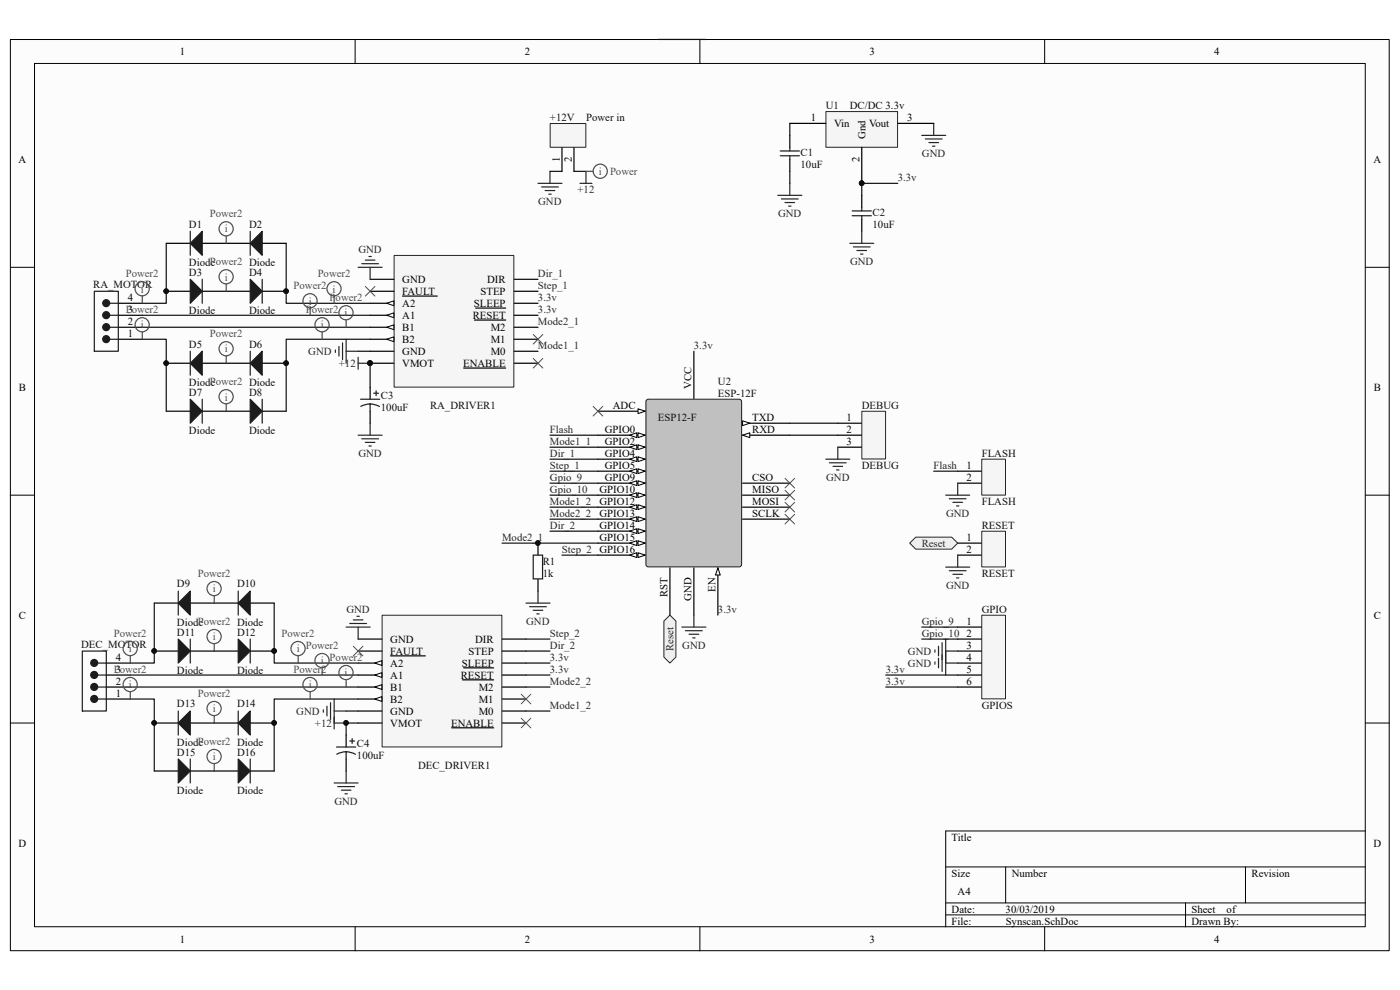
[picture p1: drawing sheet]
<svg xmlns="http://www.w3.org/2000/svg" width="297mm" height="210mm" viewBox="0 0 297 210" stroke-linecap="round" stroke-linejoin="round" font-family="sans-serif">
<path d="M2.2 8.4h292.5v193.3h-292.5z" fill="#fcfcfc"/>
<path d="M2.2 8.4h292.5v193.3h-292.5z" fill="none" stroke="#000" stroke-width=".21"/>
<path d="M7.4 13.5h282.2v183.1h-282.2z" fill="#fcfcfc"/>
<g fill="none" stroke="#000" stroke-width=".21">
<path d="M7.3 13.5h282.3v183.1h-282.3zM75.3 8.4v5.1M148.5 8.4v5.1M221.6 8.4v5.1M2.2 56.7h5.1M289.7 56.7h5.1M2.2 105h5.1M289.7 105h5.1M2.2 153.4h5.1M289.7 153.4h5.1M289.7 176.3h-89.1v20.3M75.3 196.6v5.1"/>
<path d="M148.5 196.6v5.1M200.6 183.9h89.1M200.6 191.5h89.1M200.6 194.1h89.1M213.4 183.9v7.6M221.6 196.6v5.1M251.5 191.5v5.1M264.2 183.9v7.6"/>
</g>
<path d="M142.1 120.5v10M152.3 120.5v10" fill="none" stroke="#000" stroke-width=".25"/>
<path d="M152.3 120.5l.5 1.5h-1z" fill="#fcfcfc" stroke="#000" stroke-width=".21"/>
<path d="M147.2 74.5v10M126.9 87.2h10M147.2 120.5v10" fill="none" stroke="#000" stroke-width=".25"/>
<path d="M135.4 86.7l1.5 .5-1.5 .5z" fill="#fcfcfc" stroke="#000" stroke-width=".21"/>
<path d="M126.9 92.3h10" fill="none" stroke="#000" stroke-width=".25"/>
<g fill="#fcfcfc" stroke="#000" stroke-width=".21">
<path d="M135.4 91.8l1.5 .5-1.5 .5z"/>
<path d="M133.6 92.3l1.5-.5v1z"/>
</g>
<path d="M126.9 94.9h10" fill="none" stroke="#000" stroke-width=".25"/>
<g fill="#fcfcfc" stroke="#000" stroke-width=".21">
<path d="M135.4 94.4l1.5 .5-1.5 .5z"/>
<path d="M133.6 94.9l1.5-.5v1z"/>
</g>
<path d="M126.9 97.4h10" fill="none" stroke="#000" stroke-width=".25"/>
<g fill="#fcfcfc" stroke="#000" stroke-width=".21">
<path d="M135.4 96.9l1.5 .5-1.5 .5z"/>
<path d="M133.6 97.4l1.5-.5v1z"/>
</g>
<path d="M126.9 100h10" fill="none" stroke="#000" stroke-width=".25"/>
<g fill="#fcfcfc" stroke="#000" stroke-width=".21">
<path d="M135.4 99.4l1.5 .6-1.5 .5z"/>
<path d="M133.6 100l1.5-.6v1.1z"/>
</g>
<path d="M126.9 102.5h10" fill="none" stroke="#000" stroke-width=".25"/>
<g fill="#fcfcfc" stroke="#000" stroke-width=".21">
<path d="M135.4 102l1.5 .5-1.5 .5z"/>
<path d="M133.6 102.5l1.5-.5v1z"/>
</g>
<path d="M126.9 105h10" fill="none" stroke="#000" stroke-width=".25"/>
<g fill="#fcfcfc" stroke="#000" stroke-width=".21">
<path d="M135.4 104.5l1.5 .5-1.5 .6z"/>
<path d="M133.6 105l1.5-.5v1.1z"/>
</g>
<path d="M126.9 107.6h10" fill="none" stroke="#000" stroke-width=".25"/>
<g fill="#fcfcfc" stroke="#000" stroke-width=".21">
<path d="M135.4 107.1l1.5 .5-1.5 .5z"/>
<path d="M133.6 107.6l1.5-.5v1z"/>
</g>
<path d="M126.9 110.1h10" fill="none" stroke="#000" stroke-width=".25"/>
<g fill="#fcfcfc" stroke="#000" stroke-width=".21">
<path d="M135.4 109.6l1.5 .5-1.5 .5z"/>
<path d="M133.6 110.1l1.5-.5v1z"/>
</g>
<path d="M126.9 112.7h10" fill="none" stroke="#000" stroke-width=".25"/>
<g fill="#fcfcfc" stroke="#000" stroke-width=".21">
<path d="M135.4 112.2l1.5 .5-1.5 .5z"/>
<path d="M133.6 112.7l1.5-.5v1z"/>
</g>
<path d="M126.9 115.2h10" fill="none" stroke="#000" stroke-width=".25"/>
<g fill="#fcfcfc" stroke="#000" stroke-width=".21">
<path d="M135.4 114.7l1.5 .5-1.5 .5z"/>
<path d="M133.6 115.2l1.5-.5v1z"/>
</g>
<path d="M126.9 117.8h10" fill="none" stroke="#000" stroke-width=".25"/>
<g fill="#fcfcfc" stroke="#000" stroke-width=".21">
<path d="M135.4 117.3l1.5 .5-1.5 .5z"/>
<path d="M133.6 117.8l1.5-.5v1z"/>
</g>
<path d="M157.5 89.8h10.1" fill="none" stroke="#000" stroke-width=".25"/>
<path d="M157.5 89.3l1.6 .5-1.6 .5z" fill="#fcfcfc" stroke="#000" stroke-width=".21"/>
<path d="M157.5 92.3h10.1" fill="none" stroke="#000" stroke-width=".25"/>
<path d="M157.5 92.3l1.6-.5v1z" fill="#fcfcfc" stroke="#000" stroke-width=".21"/>
<path d="M157.5 102.5h10.1M157.5 105h10.1M157.5 107.6h10.1M157.5 110.1h10.1" fill="none" stroke="#000" stroke-width=".25"/>
<path d="M137.1 84.9l.4-.2h19.3l.5 .2v34.9l-.2 .4-19.6 .1-.4-.3z" fill-rule="evenodd" fill="#c0c0c0" stroke="#1c1c1c" stroke-width=".21"/>
<path d="M83.7 54.2h25.3v27.9h-25.3z" fill="#f5f5f5"/>
<path d="M83.6 54.2h25.4v27.9h-25.4z" fill="none" stroke="#262626" stroke-width=".21"/>
<path d="M109.1 59.2h5M78.5 77.1h5.1M78.5 74.5h5.1M78.5 72h5.1M109.1 77.1h5M109.1 74.5h5M109.1 72h5M109.1 69.4h5M109.1 66.9h5M109.1 64.3h5M109.1 61.8h5" fill="none" stroke="#000" stroke-width=".25"/>
<circle cx="78.5" cy="77" r=".48" fill="#0e0e0e" stroke="#0e0e0e" stroke-width=".21"/>
<path d="M82 72l1.6-.5v1z" fill="#fcfcfc" stroke="#000" stroke-width=".21"/>
<path d="M78.5 69.4h5.1" fill="none" stroke="#000" stroke-width=".25"/>
<path d="M82 69.4l1.6-.5v1z" fill="#fcfcfc" stroke="#000" stroke-width=".21"/>
<path d="M78.5 66.9h5.1" fill="none" stroke="#000" stroke-width=".25"/>
<path d="M82 66.9l1.6-.5v1z" fill="#fcfcfc" stroke="#000" stroke-width=".21"/>
<path d="M78.5 64.3h5.1" fill="none" stroke="#000" stroke-width=".25"/>
<path d="M82 64.3l1.6-.5v1z" fill="#fcfcfc" stroke="#000" stroke-width=".21"/>
<path d="M78.5 59.2h5.1M78.5 61.8h5.1M85.4 62.8h7.4M98.4 78.1h8.9M100.7 67.9h6.6M100.9 65.4h6.4" fill="none" stroke="#000" stroke-width=".25"/>
<circle cx="78.5" cy="77" r=".48" fill="#0e0e0e" stroke="#0e0e0e" stroke-width=".21"/>
<path d="M81.1 130.6h25.4v27.9h-25.4z" fill="#f5f5f5"/>
<path d="M81.1 130.5h25.4v28h-25.4z" fill="none" stroke="#262626" stroke-width=".21"/>
<path d="M106.6 138.1h5M106.6 135.6h5M76 153.4h5M76 150.8h5M76 148.3h5M106.6 153.4h5M106.6 150.8h5M106.6 148.3h5M106.6 145.7h5M106.6 143.2h5M106.6 140.7h5" fill="none" stroke="#000" stroke-width=".25"/>
<path d="M79.5 148.3l1.5-.5v1z" fill="#fcfcfc" stroke="#000" stroke-width=".21"/>
<path d="M76 145.7h5" fill="none" stroke="#000" stroke-width=".25"/>
<path d="M79.5 145.7l1.5-.5v1.1z" fill="#fcfcfc" stroke="#000" stroke-width=".21"/>
<path d="M76 143.2h5" fill="none" stroke="#000" stroke-width=".25"/>
<path d="M79.5 143.2l1.5-.5v1z" fill="#fcfcfc" stroke="#000" stroke-width=".21"/>
<path d="M76 140.7h5" fill="none" stroke="#000" stroke-width=".25"/>
<path d="M79.5 140.7l1.5-.6v1.1z" fill="#fcfcfc" stroke="#000" stroke-width=".21"/>
<path d="M177.7 89.8h5.1M177.7 92.3h5.1M177.7 94.9h5.1M76 138.1h5M76 135.6h5M82.8 139.1h7.4M95.8 154.4h8.9M98.1 144.2h6.6M98.4 141.7h6.3" fill="none" stroke="#000" stroke-width=".25"/>
<path d="M182.9 87.3h5v10.1h-5z" fill="#f5f5f5"/>
<path d="M182.8 87.2h5.1v10.2h-5.1z" fill="none" stroke="#262626" stroke-width=".21"/>
<path d="M203.2 115.2h5.1M203.2 117.8h5.1" fill="none" stroke="#000" stroke-width=".25"/>
<path d="M208.3 112.7h5v7.6h-5z" fill="#f5f5f5"/>
<path d="M208.3 112.7h5v7.6h-5z" fill="none" stroke="#262626" stroke-width=".21"/>
<path d="M203.2 100h5.1M203.2 102.5h5.1" fill="none" stroke="#000" stroke-width=".25"/>
<path d="M208.3 97.5h5v7.5h-5z" fill="#f5f5f5"/>
<path d="M208.3 97.4h5v7.6h-5z" fill="none" stroke="#262626" stroke-width=".21"/>
<path d="M119.2 31.3v5.1M121.8 31.3v5.1M25.1 72h5.1M25.1 69.4h5.1M25.1 66.9h5.1M25.1 64.3h5.1M22.6 148.3h5M22.6 145.7h5M22.6 143.2h5M22.6 140.7h5" fill="none" stroke="#000" stroke-width=".25"/>
<path d="M20 61.8h5.1v12.7h-5.1zM23.3 66.9h1.8M23.3 69.4h1.8M23.3 72h1.8M23.3 64.3h1.8M17.5 138.1h5.1v12.7h-5.1zM20.8 143.2h1.8M20.8 145.7h1.8M20.8 148.3h1.8M20.8 140.7h1.8" fill="none" stroke="#1c1c1c" stroke-width=".25"/>
<g fill="#1c1c1c" stroke="#1c1c1c" stroke-width=".25">
<circle cx="22.5" cy="71.9" r=".74"/>
<circle cx="22.5" cy="69.4" r=".74"/>
<circle cx="22.5" cy="66.9" r=".74"/>
<circle cx="22.5" cy="64.3" r=".74"/>
<circle cx="20" cy="148.3" r=".74"/>
<circle cx="20" cy="145.7" r=".74"/>
<circle cx="20" cy="143.2" r=".74"/>
<circle cx="20" cy="140.6" r=".74"/>
</g>
<path d="M116.8 26.2h7.5v5h-7.5z" fill="#f5f5f5"/>
<path d="M116.7 26.2h7.6v5h-7.6z" fill="none" stroke="#262626" stroke-width=".21"/>
<g fill="none" stroke="#000" stroke-width=".25">
<path d="M167.6 28.7v2.6M167.6 33.8v2.6M35.3 51.6h5.1M42.9 51.6h10.2M55.6 51.6h5.1M182.8 41.4v2.6M182.8 46.5v2.6M35.3 77.1h5.1M35.3 61.8h5.1M42.9 77.1h10.2M42.9 61.8h10.2M55.6 77.1h5.1"/>
<path d="M55.6 61.8h5.1M35.3 87.2h5.1M42.9 87.2h10.2M55.6 87.2h5.1M32.7 127.9h5.1M32.7 138.1h5.1M40.4 127.9h10.1M40.4 138.1h10.1M53.1 127.9h5.1M53.1 138.1h5.1M32.7 153.4h5.1M40.4 153.4h10.1"/>
<path d="M53.1 153.4h5.1M32.7 163.6h5.1M40.4 163.6h10.1M53.1 163.6h5.1"/>
</g>
<g fill="#0e0e0e" stroke="#0e0e0e" stroke-width=".21">
<circle cx="32.7" cy="153.4" r=".48"/>
<circle cx="58.1" cy="153.4" r=".48"/>
<circle cx="32.7" cy="138.1" r=".48"/>
<circle cx="58.1" cy="138.1" r=".48"/>
<circle cx="35.2" cy="77" r=".48"/>
<circle cx="60.7" cy="77" r=".48"/>
<circle cx="35.2" cy="61.8" r=".48"/>
<circle cx="60.7" cy="61.8" r=".48"/>
<circle cx="73.4" cy="153.4" r=".48"/>
</g>
<g fill="#1c1c1c" stroke="#1c1c1c" stroke-width=".25">
<path d="M37.8 153.4l2.6-2.6v5.1z"/>
<path d="M53.1 150.8v5.1l-2.6-2.5z"/>
<path d="M37.8 161l2.6 2.6-2.6 2.5z"/>
<path d="M50.5 161l2.6 2.6-2.6 2.5z"/>
<path d="M37.8 127.9l2.6-2.5v5.1z"/>
<path d="M53.1 125.4v5.1l-2.6-2.6z"/>
<path d="M37.8 135.6l2.6 2.5-2.6 2.6z"/>
<path d="M50.5 135.6l2.6 2.5-2.6 2.6z"/>
<path d="M42.9 74.5v5.1l-2.5-2.5z"/>
<path d="M53.1 77.1l2.5-2.6v5.1z"/>
<path d="M40.4 84.7l2.5 2.5-2.5 2.6z"/>
<path d="M53.1 84.7l2.5 2.5-2.5 2.6z"/>
<path d="M42.9 49.1v5.1l-2.5-2.6z"/>
<path d="M53.1 51.6l2.5-2.5v5.1z"/>
<path d="M40.4 59.2l2.5 2.6-2.5 2.5z"/>
<path d="M53.1 59.2l2.5 2.6-2.5 2.5z"/>
</g>
<g fill="none" stroke="#1c1c1c" stroke-width=".25">
<path d="M165.5 32h4.1M165.5 33h4.1M167.6 31.3v.7M167.6 33v.8M40.4 49.1v5.1M42.9 59.2v5.1M53.1 49.1v5.1M55.6 59.2v5.1M180.8 44.7h4.1M180.8 45.8h4.1M182.8 44v.7M182.8 45.8v.7"/>
<path d="M40.4 74.5v5.1M53.1 74.5v5.1M42.9 84.7v5.1M55.6 84.7v5.1M37.8 125.4v5.1M40.4 135.6v5.1M50.5 125.4v5.1M53.1 135.6v5.1M37.8 150.8v5.1M50.5 150.8v5.1M40.4 161v5.1M53.1 161v5.1"/>
</g>
<g fill="none" stroke="#262626" stroke-width=".25">
<path d="M114.1 38.9h5.1M114.9 39.7h3.6M116.7 36.4v2.5M123 38.9h2.6M124.3 36.4v2.5M167.6 38.9v2.5M195.5 28.7h5.1M196.3 29.5h3.6M197.1 30.2h2M197.8 31h.5M198.1 26.2v2.5M76 56.7h5.1"/>
<path d="M76.7 55.9h3.6M77.5 55.2h2M78.3 54.4h.5M78.5 56.7v2.5M115.7 40.4h2M116.4 41.2h.5M165 41.4h5.1M165.8 42.2h3.5M166.5 43h2.1M167.3 43.7h.5M180.3 51.6h5.1M181 52.4h3.6"/>
<path d="M181.8 53.1h2M182.6 53.9h.5M182.8 49.1v2.5M71.1 74.3v.5M71.9 73.5v2M72.7 72.7v3.6M73.4 72v5.1M73.4 74.5h2.6M76 92.3h5.1M76.7 93.1h3.6M77.5 93.8h2M78.3 94.6h.5"/>
<path d="M78.5 89.8v2.5M73.4 133h5.1M74.2 132.3h3.6M75 131.5h2M75.7 130.7h.5M76 133v2.6M68.6 150.6v.5M69.4 149.8v2.1M70.1 149.1v3.5M70.9 148.3v5.1M70.9 150.8h2.5M70.9 166.1h5.1"/>
<path d="M71.7 166.9h3.5M72.4 167.6h2.1M73.2 168.4h.5M73.4 163.6v2.5"/>
</g>
<g fill="none" stroke="#0e0e0e" stroke-width=".25">
<path d="M116.7 36.4h2.5M121.8 36.4h2.5M167.6 26.2v2.5M35.3 51.6v12.7h-5.1M60.7 51.6v12.7h17.8M30.2 72h5.1v15.2M30.2 66.9h48.3M30.2 69.4h48.3M76 74.5h2.5M78.5 72h-17.8v15.2M32.7 127.9v12.8h-5.1M58.2 127.9v12.8h17.8"/>
<path d="M27.6 148.3h5.1v15.3M27.6 143.2h48.4M27.6 145.7h48.4M73.4 150.8h2.6M76 148.3h-17.8v15.3M76 153.4h-2.6v2.5"/>
</g>
<path d="M77.5 60.8l2 2M79.5 60.8l-2 2M75 137.1l2 2M77 137.1l-2 2" fill="none" stroke="#4c4c4c" stroke-width=".21"/>
<path d="M175.3 23.7h15.1v7.5h-15.1z" fill="#f5f5f5"/>
<path d="M175.2 23.7h15.2v7.5h-15.2z" fill="none" stroke="#262626" stroke-width=".21"/>
<path d="M167.6 26.2h7.6M182.8 31.3v7.6M190.5 26.2h7.6" fill="none" stroke="#000" stroke-width=".25"/>
<circle cx="182.8" cy="38.9" r=".48" fill="#0e0e0e" stroke="#0e0e0e" stroke-width=".21"/>
<path d="M139.6 8.4h10.2M167.6 36.4v2.5M190.5 38.9h-7.7v2.5M167.6 89.8h10.1M167.6 92.3h10.1" fill="none" stroke="#0e0e0e" stroke-width=".25"/>
<g fill="none" stroke="#4c4c4c" stroke-width=".21">
<path d="M113.1 71l2.1 2M113.1 76l2.1 2.1M115.2 71l-2.1 2M115.2 76l-2.1 2.1M166.5 101.5l2.1 2M166.5 104l2.1 2.1M166.5 106.6l2.1 2M166.5 109.1l2.1 2M168.6 101.5l-2.1 2M168.6 104l-2.1 2.1M168.6 106.6l-2.1 2M168.6 109.1l-2.1 2"/>
<path d="M110.6 147.3l2 2M110.6 152.4l2 2M112.6 147.3l-2 2M112.6 152.4l-2 2"/>
</g>
<g fill="none" stroke="#262626" stroke-width=".25">
<path d="M175.2 97.4h5.1M176 98.2h3.5M176.7 98.9h2.1M177.5 99.7h.5M177.7 94.9v2.5M200.6 105h5.1M201.4 105.8h3.6M202.2 106.6h2M202.9 107.3h.5M203.2 102.5v2.5M203.2 117.8v2.5M144.7 133h5.1"/>
<path d="M145.4 133.8h3.6M146.2 134.6h2M147 135.3h.5M147.2 130.5v2.5M200.6 120.3h5.1M201.4 121.1h3.6M202.2 121.8h2M202.9 122.6h.5"/>
</g>
<g fill="#f0f0f0" stroke="#262626" stroke-width=".21">
<path d="M140.8 131.8l1.3-1.3 1.3 1.3v7.6l-1.3 1.3-1.3-1.3z" fill-rule="evenodd"/>
<path d="M193 115.2l1.3-1.3h7.6l1.3 1.3-1.3 1.3h-7.6z" fill-rule="evenodd"/>
</g>
<path d="M125.8 86.2l2.1 2.1M127.9 86.2l-2.1 2.1" fill="none" stroke="#4c4c4c" stroke-width=".21"/>
<g fill="none" stroke="#0e0e0e" stroke-width=".25">
<path d="M116.7 94.9h10.2M116.7 97.4h10.2M116.7 92.3h10.2M116.7 100h10.2M198.1 100h5.1M106.5 115.2h20.4M116.7 107.6h10.2M116.7 110.1h10.2M116.7 112.7h10.2M116.7 102.5h10.2M116.7 105h10.2M119.2 117.8h7.7"/>
<path d="M195.5 133h7.7"/>
</g>
<path d="M111.6 127.9h5.1M112.4 128.7h3.5M113.1 129.5h2.1M113.9 130.2h.5M114.1 125.4v2.5" fill="none" stroke="#262626" stroke-width=".25"/>
<path d="M203.2 133h5.1M203.2 135.6h5.1M203.2 138.1h5.1M203.2 140.7h5.1M203.2 143.2h5.1M203.2 145.7h5.1" fill="none" stroke="#000" stroke-width=".25"/>
<path d="M208.3 130.6h5v17.7h-5z" fill="#f5f5f5"/>
<path d="M208.3 130.5h5v17.8h-5z" fill="none" stroke="#262626" stroke-width=".21"/>
<path d="M76 75.8v2.5M76 77.1h2.5M198.3 137.9v.5M199.1 137.1v2M199.1 139.6v2.1M199.9 136.3v6.1M200.6 135.6v7.6M200.6 138.1h2.6M70.9 152.1v2.6M70.9 153.4h2.5M198.3 140.4v.5M200.6 140.7h2.6" fill="none" stroke="#262626" stroke-width=".25"/>
<path d="M78.5 77.1v5M111.6 135.6h5.1M111.6 138.1h5.1M195.5 135.6h7.7M111.6 143.2h5.1M111.6 145.7h5.1M111.6 140.7h5.1M111.6 150.8h5.1M187.9 143.2h15.3M187.9 145.7h15.3" fill="none" stroke="#0e0e0e" stroke-width=".25"/>
<g fill="none" stroke="#4c4c4c" stroke-width=".25">
<path d="M124.3 36.4h1.5M48 50.1v1.5M30.2 62.8v1.5M30.2 70.4v1.6M48 60.3v1.5M48 75.5v1.6M65.8 65.4v1.5M68.3 70.4v1.6M70.9 62.8v1.5M73.4 67.9v1.5M48 85.7v1.5M27.6 139.1v1.6"/>
<path d="M45.5 126.4v1.5M45.5 136.6v1.5M63.3 139.1v1.6M27.6 146.8v1.5M45.5 151.9v1.5M65.8 146.8v1.5M68.3 141.7v1.5M73.4 144.2v1.5M45.5 162v1.6"/>
<circle cx="127.3" cy="36.3" r="1.5"/>
<circle cx="48" cy="48.5" r="1.5"/>
<circle cx="48" cy="58.7" r="1.5"/>
<circle cx="30.2" cy="68.9" r="1.5"/>
<circle cx="30.2" cy="61.3" r="1.5"/>
<circle cx="48" cy="74" r="1.5"/>
<circle cx="65.8" cy="63.8" r="1.5"/>
<circle cx="68.3" cy="68.9" r="1.5"/>
<circle cx="70.9" cy="61.3" r="1.5"/>
<circle cx="73.4" cy="66.3" r="1.5"/>
<circle cx="48" cy="84.2" r="1.5"/>
<circle cx="27.6" cy="137.6" r="1.5"/>
<circle cx="45.4" cy="135" r="1.5"/>
<circle cx="45.4" cy="124.9" r="1.5"/>
<circle cx="63.2" cy="137.6" r="1.5"/>
<circle cx="27.6" cy="145.2" r="1.5"/>
<circle cx="45.4" cy="150.3" r="1.5"/>
<circle cx="65.8" cy="145.2" r="1.5"/>
<circle cx="68.3" cy="140.1" r="1.5"/>
<circle cx="73.4" cy="142.7" r="1.5"/>
<circle cx="45.4" cy="160.5" r="1.5"/>
</g>
<g fill="#0e0e0e" stroke="#0e0e0e" stroke-width=".21">
<circle cx="78.5" cy="77" r=".48"/>
<circle cx="114.1" cy="115.2" r=".48"/>
<circle cx="73.4" cy="153.4" r=".48"/>
</g>
<path d="M78.5 82.1v2.6M78.5 87.2v2.6M114.1 115.2v2.6M114.1 122.9v2.5M73.4 155.9v2.6M73.4 161v2.6" fill="none" stroke="#000" stroke-width=".25"/>
<path d="M76.5 84.7h4.1M76.5 86.2l1.2-.4 .9-.1 1.1 .2 .8 .3M78.5 85.7v1.5M79.3 83.4h1M79.8 82.9v1M113.1 117.8h2v5h-2zM71.4 158.5h4.1M73.4 159.5v1.5M73.4 159.5l1.3 .2 .7 .3M73.4 159.5l-.8 .1-1.2 .4M74.2 157.2h1M74.7 156.7v1" fill="none" stroke="#1c1c1c" stroke-width=".25"/>
<g font-size="2.3">
<text x="38.2" y="11.7">1</text>
<text x="111.3" y="11.7">2</text>
<text x="184.5" y="11.7">3</text>
<text x="257.6" y="11.7">4</text>
<text x="172" y="25.7">1</text>
<text x="177" y="27">Vin</text>
<text x="183.6" y="29.5" transform="rotate(-90 183.6 29.5)">Gnd</text>
<text x="184.4" y="27">Vout</text>
<text x="192.5" y="25.7">3</text>
<text x="3.9" y="34.6">A</text>
<text x="118.7" y="34.5" transform="rotate(-90 118.7 34.5)">1</text>
<text x="121.3" y="34.5" transform="rotate(-90 121.3 34.5)">2</text>
<text x="182.3" y="34.5" transform="rotate(-90 182.3 34.5)">2</text>
<text x="291.4" y="34.6">A</text>
<text x="27.1" y="63.8">4</text>
<text x="85.3" y="65.1">A2</text>
<text x="85.3" y="62.6">FAULT</text>
<text x="85.3" y="60">GND</text>
<text x="100.5" y="65.1">SLEEP</text>
<text x="101.9" y="62.6">STEP</text>
<text x="103.3" y="60">DIR</text>
<text x="27.1" y="71.5">1</text>
<text x="27.1" y="68.9">2</text>
<text x="27.1" y="66.4">3</text>
<text x="85.3" y="70.2">B1</text>
<text x="85.3" y="67.6">A1</text>
<text x="100.3" y="67.6">RESET</text>
<text x="104.1" y="70.2">M2</text>
<text x="85.3" y="77.9">VMOT</text>
<text x="85.3" y="75.3">GND</text>
<text x="85.3" y="72.7">B2</text>
<text x="98.3" y="77.9">ENABLE</text>
<text x="104.1" y="75.3">M0</text>
<text x="104.1" y="72.7">M1</text>
<text x="4" y="82.9">B</text>
<text x="146.7" y="82.5" transform="rotate(-90 146.7 82.5)">VCC</text>
<text x="291.5" y="82.9">B</text>
<text x="130" y="86.7">ADC</text>
<text x="138.6" y="88">2</text>
<text x="159.6" y="89.3">TXD</text>
<text x="179.6" y="89.3">1</text>
<text x="128.3" y="91.8">GPIO0</text>
<text x="128.3" y="94.4">GPIO2</text>
<text x="159.6" y="91.8">RXD</text>
<text x="179.6" y="91.8">2</text>
<text x="179.6" y="94.4">3</text>
<text x="128.3" y="96.9">GPIO4</text>
<text x="128.3" y="99.4">GPIO5</text>
<text x="128.3" y="102">GPIO9</text>
<text x="159.6" y="102">CSO</text>
<text x="205.1" y="99.4">1</text>
<text x="205.1" y="102">2</text>
<text x="127.2" y="104.6">GPIO10</text>
<text x="127.2" y="107.1">GPIO12</text>
<text x="159.6" y="104.6">MISO</text>
<text x="159.6" y="107.1">MOSI</text>
<text x="127.2" y="109.6">GPIO13</text>
<text x="127.2" y="112.2">GPIO14</text>
<text x="159.6" y="109.6">SCLK</text>
<text x="127.2" y="114.7">GPIO15</text>
<text x="127.2" y="117.3">GPIO16</text>
<text x="205.1" y="114.7">1</text>
<text x="205.1" y="117.3">2</text>
<text x="151.8" y="125.6" transform="rotate(-90 151.8 125.6)">EN</text>
<text x="4" y="131.3">C</text>
<text x="141.6" y="126.7" transform="rotate(-90 141.6 126.7)">RST</text>
<text x="146.7" y="127.5" transform="rotate(-90 146.7 127.5)">GND</text>
<text x="291.5" y="131.3">C</text>
<text x="82.8" y="136.4">GND</text>
<text x="100.8" y="136.4">DIR</text>
<text x="205.1" y="132.5">1</text>
<text x="205.1" y="135.1">2</text>
<text x="205.1" y="137.6">3</text>
<text x="24.6" y="142.7">3</text>
<text x="24.6" y="140.2">4</text>
<text x="82.8" y="144">A1</text>
<text x="82.8" y="141.4">A2</text>
<text x="82.8" y="138.9">FAULT</text>
<text x="97.7" y="144">RESET</text>
<text x="98" y="141.4">SLEEP</text>
<text x="99.4" y="138.9">STEP</text>
<text x="205.1" y="140.2">4</text>
<text x="205.1" y="142.7">5</text>
<text x="24.6" y="147.8">1</text>
<text x="24.6" y="145.2">2</text>
<text x="82.8" y="149.1">B2</text>
<text x="82.8" y="146.5">B1</text>
<text x="101.6" y="149.1">M1</text>
<text x="101.6" y="146.5">M2</text>
<text x="205.1" y="145.2">6</text>
<text x="82.8" y="154.1">VMOT</text>
<text x="82.8" y="151.6">GND</text>
<text x="95.7" y="154.1">ENABLE</text>
<text x="101.6" y="151.6">M0</text>
<text x="3.9" y="179.6">D</text>
<text x="201.9" y="178.3">Title</text>
<text x="291.4" y="179.6">D</text>
<text x="201.9" y="186">Size</text>
<text x="214.6" y="186">Number</text>
<text x="265.5" y="186">Revision</text>
<text x="203.2" y="189.8">A4</text>
<text x="201.9" y="193.6">Date:</text>
<text x="201.9" y="196.1">File:</text>
<text x="213.3" y="193.6">30/03/2019</text>
<text x="213.4" y="196.1">Synscan.SchDoc</text>
<text x="252.8" y="196.1">Drawn By:</text>
<text x="252.8" y="193.6">Sheet</text>
<text x="260.2" y="193.6">of</text>
<text x="38.2" y="199.9">1</text>
<text x="111.3" y="199.9">2</text>
<text x="184.5" y="199.9">3</text>
<text x="257.6" y="199.9">4</text>
</g>
<g font-size="2.3" fill="#0e0e0e">
<text x="175.2" y="23.1">U1</text>
<text x="180.3" y="23.1">DC/DC 3.3v</text>
<text x="116.7" y="25.7">+12V</text>
<text x="124.3" y="25.7">Power in</text>
<text x="169.8" y="33.1">C1</text>
<text x="169.8" y="35.6">10uF</text>
<text x="185.1" y="45.8">C2</text>
<text x="40.1" y="48.3">D1</text>
<text x="52.8" y="48.3">D2</text>
<text x="185.1" y="48.3">10uF</text>
<text x="40.1" y="56.5">Diode</text>
<text x="40.1" y="58.5">D3</text>
<text x="52.8" y="58.5">D4</text>
<text x="19.8" y="61">RA_MOTOR</text>
<text x="40.1" y="66.6">Diode</text>
<text x="52.8" y="66.6">Diode</text>
<text x="40.1" y="73.7">D5</text>
<text x="52.8" y="73.7">D6</text>
<text x="40.1" y="81.9">Diode</text>
<text x="40.1" y="83.9">D7</text>
<text x="52.8" y="83.9">D8</text>
<text x="152.3" y="81.7">U2</text>
<text x="80.8" y="84.7">C3</text>
<text x="80.8" y="87.2">100uF</text>
<text x="91.2" y="86.7">RA_DRIVER1</text>
<text x="139.6" y="89.3">ESP12-F</text>
<text x="152.3" y="84.2">ESP-12F</text>
<text x="182.8" y="86.7">DEBUG</text>
<text x="40.1" y="92.1">Diode</text>
<text x="52.8" y="92.1">Diode</text>
<text x="182.8" y="99.4">DEBUG</text>
<text x="208.3" y="96.9">FLASH</text>
<text x="208.3" y="107.1">FLASH</text>
<text x="208.3" y="112.2">RESET</text>
<text x="115.1" y="119.8">R1</text>
<text x="37.5" y="124.6">D9</text>
<text x="50.3" y="124.6">D10</text>
<text x="115.1" y="122.3">1k</text>
<text x="208.3" y="122.3">RESET</text>
<text x="208.3" y="130">GPIO</text>
<text x="17.2" y="137.4">DEC_MOTOR</text>
<text x="37.5" y="132.8">Diode</text>
<text x="37.5" y="134.8">D11</text>
<text x="50.3" y="134.8">D12</text>
<text x="37.5" y="143">Diode</text>
<text x="50.3" y="143">Diode</text>
<text x="37.5" y="150.1">D13</text>
<text x="50.3" y="150.1">D14</text>
<text x="208.3" y="150.3">GPIOS</text>
<text x="37.5" y="158.2">Diode</text>
<text x="37.5" y="160.3">D15</text>
<text x="50.3" y="160.3">D16</text>
<text x="75.7" y="158.5">C4</text>
<text x="75.7" y="161">100uF</text>
<text x="88.7" y="163.1">DEC_DRIVER1</text>
<text x="37.5" y="168.4">Diode</text>
<text x="50.3" y="168.4">Diode</text>
</g>
<g font-size="2.3" fill="#262626">
<text x="195.6" y="33.3">GND</text>
<text x="122.5" y="40.9">+12</text>
<text x="190.5" y="38.4">3.3v</text>
<text x="114.2" y="43.5">GND</text>
<text x="165.1" y="46">GND</text>
<text x="76" y="53.7">GND</text>
<text x="114.1" y="58.8">Dir_1</text>
<text x="180.3" y="56.2">GND</text>
<text x="114.1" y="63.8">3.3v</text>
<text x="114.1" y="61.3">Step_1</text>
<text x="114.1" y="66.4">3.3v</text>
<text x="114.1" y="68.9">Mode2_1</text>
<text x="65.4" y="75.3">GND</text>
<text x="71.9" y="77.9">+12</text>
<text x="114.1" y="74">Mode1_1</text>
<text x="147.2" y="74">3.3v</text>
<text x="116.7" y="94.4">Mode1_1</text>
<text x="116.7" y="91.8">Flash</text>
<text x="76" y="96.9">GND</text>
<text x="116.7" y="96.9">Dir_1</text>
<text x="116.7" y="99.4">Step_1</text>
<text x="116.7" y="102">Gpio_9</text>
<text x="175.3" y="102">GND</text>
<text x="198.1" y="99.4">Flash</text>
<text x="116.7" y="107.1">Mode1_2</text>
<text x="116.7" y="104.6">Gpio_10</text>
<text x="116.7" y="109.6">Mode2_2</text>
<text x="116.7" y="112.2">Dir_2</text>
<text x="200.7" y="109.6">GND</text>
<text x="106.5" y="114.7">Mode2_1</text>
<text x="119.2" y="117.3">Step_2</text>
<text x="195.5" y="116">Reset</text>
<text x="200.7" y="124.9">GND</text>
<text x="73.5" y="130">GND</text>
<text x="152.3" y="130">3.3v</text>
<text x="111.6" y="132.5">GND</text>
<text x="116.7" y="137.6">Dir_2</text>
<text x="116.7" y="135.1">Step_2</text>
<text x="144.7" y="137.6">GND</text>
<text x="195.5" y="132.5">Gpio_9</text>
<text x="195.5" y="135.1">Gpio_10</text>
<text x="116.7" y="142.7">3.3v</text>
<text x="116.7" y="140.2">3.3v</text>
<text x="142.9" y="138.1" transform="rotate(-90 142.9 138.1)">Reset</text>
<text x="187.9" y="142.7">3.3v</text>
<text x="192.6" y="141.4">GND</text>
<text x="192.6" y="138.9">GND</text>
<text x="116.7" y="145.2">Mode2_2</text>
<text x="187.9" y="145.2">3.3v</text>
<text x="62.9" y="151.6">GND</text>
<text x="66.8" y="154.1">+12</text>
<text x="116.7" y="150.3">Mode1_2</text>
<text x="71" y="170.7">GND</text>
</g>
<g font-size="2.3" fill="#4c4c4c">
<text x="127" y="37.1">i</text>
<text x="129.4" y="37.1">Power</text>
<text x="44.5" y="46">Power2</text>
<text x="47.7" y="49.3">i</text>
<text x="26.7" y="58.8">Power2</text>
<text x="44.5" y="56.2">Power2 Diode</text>
<text x="47.7" y="59.5">i</text>
<text x="67.4" y="58.8">Power2</text>
<text x="29.8" y="62.1">i</text>
<text x="62.3" y="61.3">Power2</text>
<text x="65.5" y="64.6">i</text>
<text x="69.9" y="63.8">Power2</text>
<text x="70.6" y="62.1">i</text>
<text x="26.7" y="66.4">Power2</text>
<text x="29.8" y="69.7">i</text>
<text x="44.5" y="71.5">Power2</text>
<text x="64.9" y="66.4">Power2</text>
<text x="68" y="69.7">i</text>
<text x="73.1" y="67.1">i</text>
<text x="47.7" y="74.8">i</text>
<text x="44.5" y="81.7">Power2 Diode</text>
<text x="47.7" y="85">i</text>
<text x="42" y="122.3">Power2</text>
<text x="45.1" y="125.6">i</text>
<text x="24.1" y="135.1">Power2</text>
<text x="42" y="132.5">Power2 Diode</text>
<text x="45.1" y="135.8">i</text>
<text x="59.7" y="135.1">Power2</text>
<text x="64.9" y="137.6">Power2</text>
<text x="24.1" y="142.7">Power2</text>
<text x="27.3" y="138.4">i</text>
<text x="62.3" y="142.7">Power2</text>
<text x="62.9" y="138.4">i</text>
<text x="68" y="140.9">i</text>
<text x="69.9" y="140.2">Power2</text>
<text x="73.1" y="143.5">i</text>
<text x="27.3" y="146">i</text>
<text x="42" y="147.8">Power2</text>
<text x="65.5" y="146">i</text>
<text x="45.1" y="151.1">i</text>
<text x="42" y="158">Power2 Diode</text>
<text x="45.1" y="161.3">i</text>
</g>
</svg>
